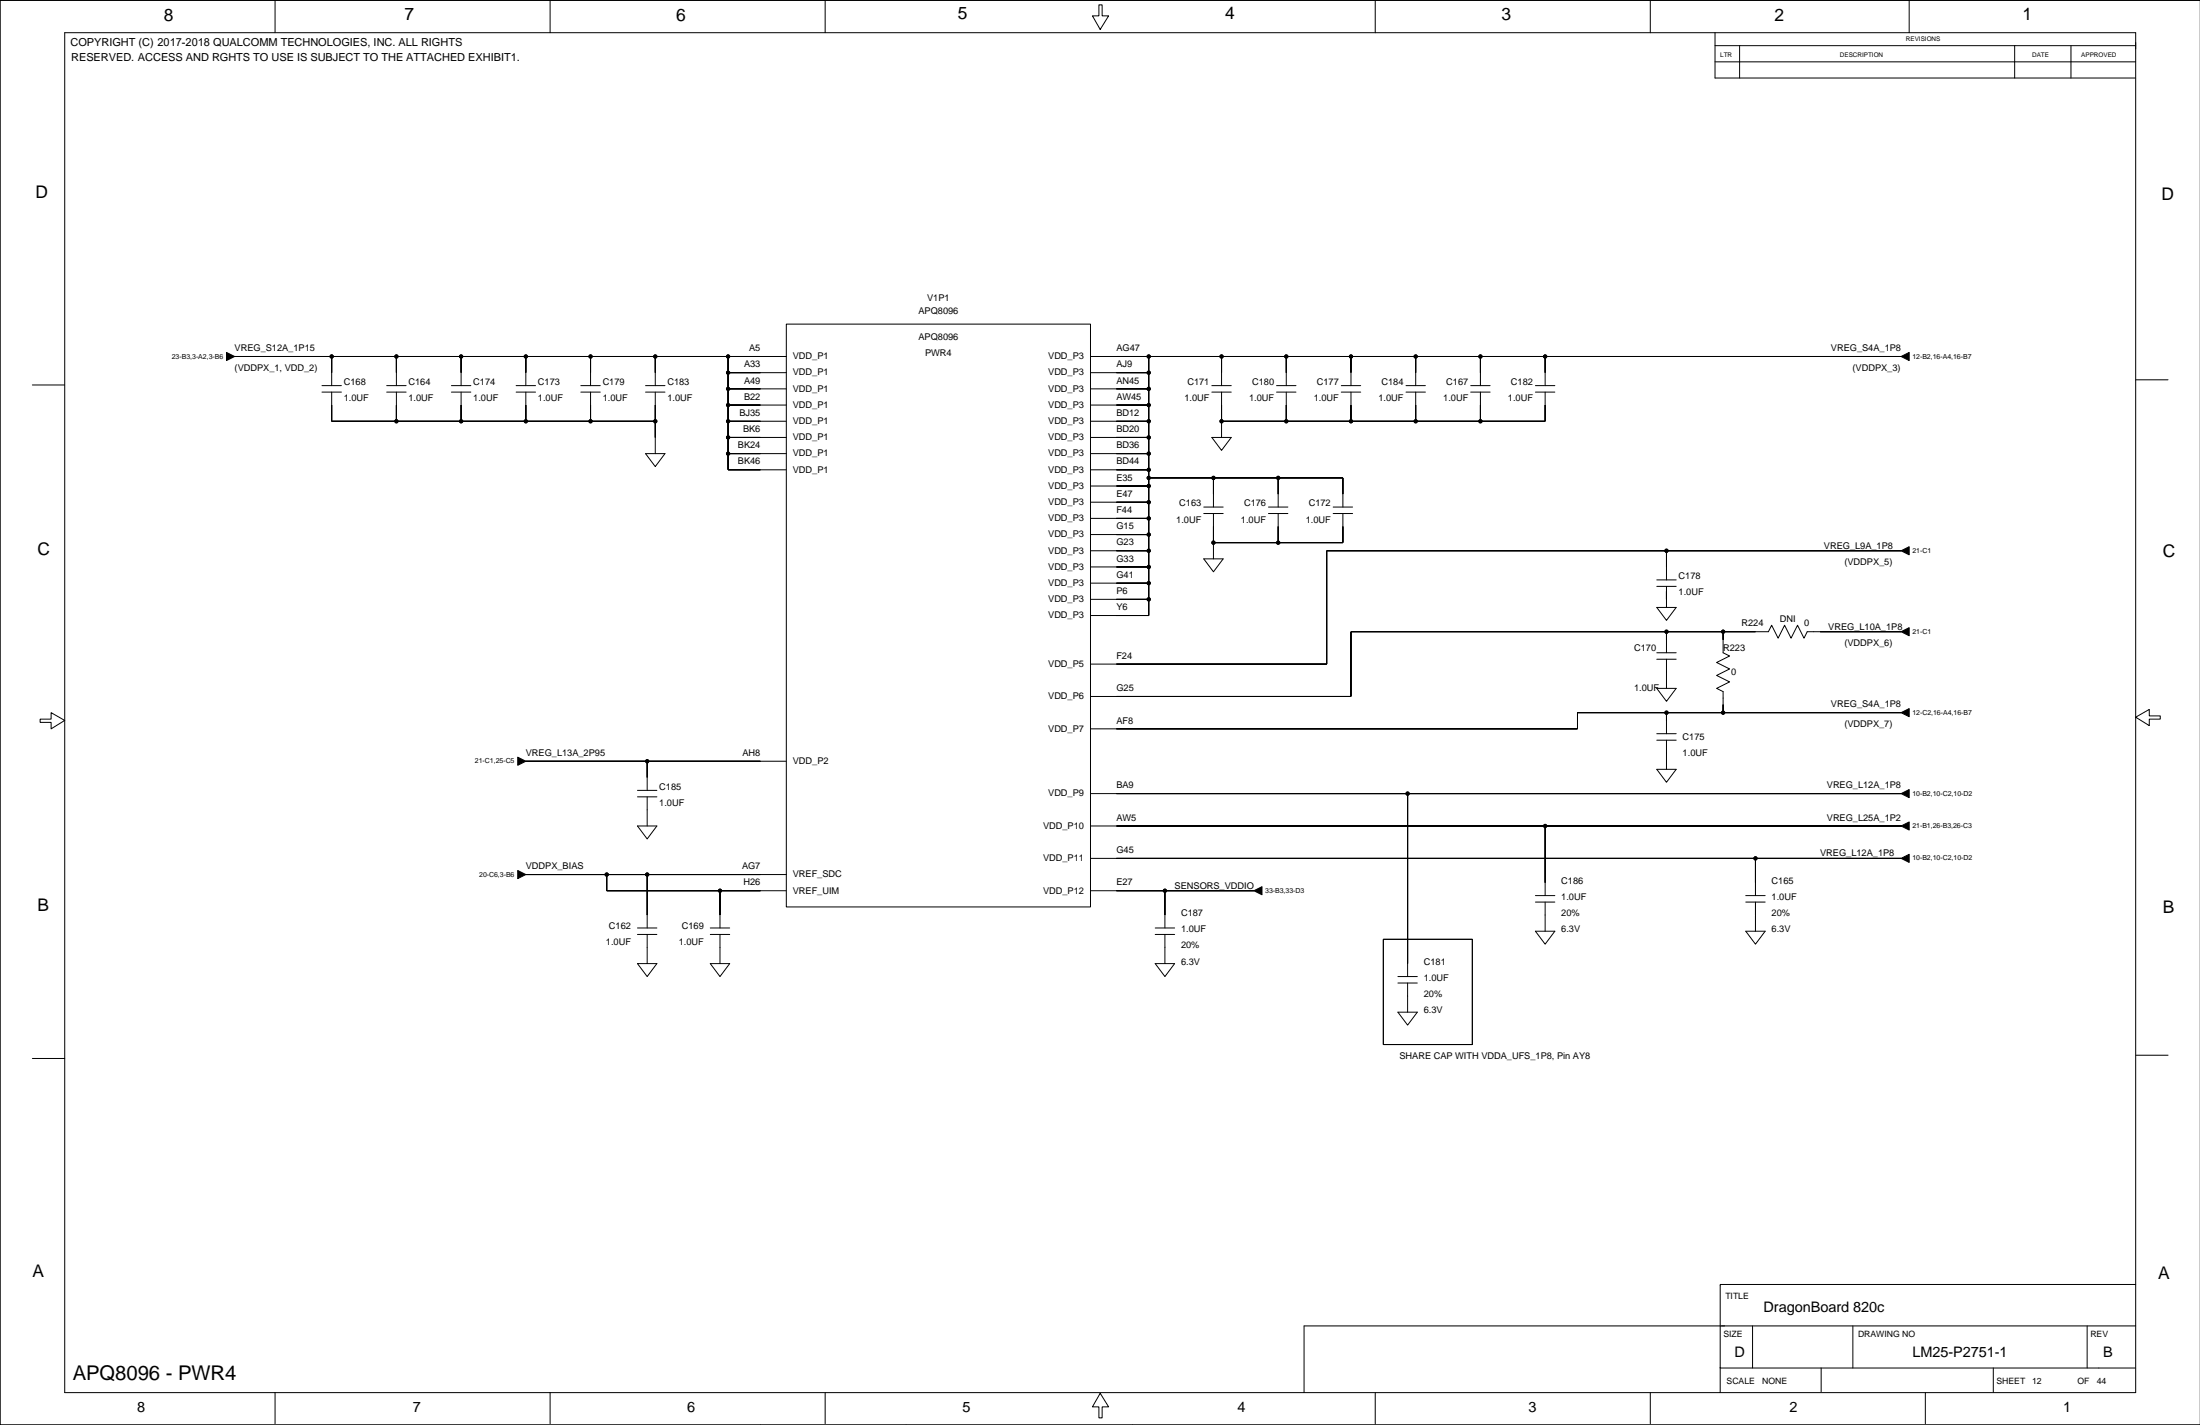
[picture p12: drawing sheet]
<svg xmlns="http://www.w3.org/2000/svg" width="863mm" height="559mm" viewBox="0 0 863 559" stroke-linecap="round" stroke-linejoin="round" font-family="sans-serif">
<g fill="none" stroke="#000" stroke-width=".39">
<path d="M25.4 12.8h812.6v533.3h-812.6zM107.9 .1v12.7M215.9 .1v12.7M323.8 .1v12.7M431.2 1.9h1.3v4.3h2.5l-3.3 5.4-3-5.4h2.5zM539.6 .1v12.7M647.6 .1v12.7M672.9 12.8v17.8h165.1M672.9 17.9h165.1M682.6 17.9v12.7M749.1 .1v12.7M790.5 17.9v12.7"/>
<path d="M812.6 17.9v12.7M672.9 24.3h165.1M92.1 139.8h216.4M92.1 139.8h.1M130.1 139.8v11.4M155.5 139.8v11.4M180.9 139.8v11.4M206.3 139.8v11.4M231.7 139.8v11.4M257.1 139.8v11.4M285.7 139.8v44.4h22.8M308.5 127.1h119.4v228.5h-119.4z"/>
<path d="M427.9 139.8h318.1M450.7 139.8v101.6h-22.8M479.3 139.8v11.4M504.7 139.8v11.4M530.1 139.8v11.4M555.5 139.8v11.4M580.9 139.8v11.4M606.3 139.8v11.4M746 139.8h.1M12.7 151h12.7M126.3 153.8h7.7M126.3 151.2h7.7"/>
<path d="M130.1 153.8v11.4h127M151.7 153.8h7.6M151.7 151.2h7.6M155.5 153.8v11.4M177.1 153.8h7.6M177.1 151.2h7.6M180.9 153.8v11.4M202.5 153.8h7.6M202.5 151.2h7.6M206.3 153.8v11.4M227.9 153.8h7.6M227.9 151.2h7.6"/>
<path d="M231.7 153.8v11.4M253.3 153.8h7.6M253.3 151.2h7.6M257.1 153.8v24.1M285.7 146.1h22.8M285.7 152.5h22.8M285.7 158.8h22.8M427.9 146.1h22.8M427.9 152.5h22.8M427.9 158.8h22.8M475.5 153.8h7.6M475.5 151.2h7.6"/>
<path d="M479.3 153.8v17.7M500.9 153.8h7.6M500.9 151.2h7.6M504.7 153.8v11.4M526.3 153.8h7.6M526.3 151.2h7.6M530.1 153.8v11.4M551.7 153.8h7.6M551.7 151.2h7.6M555.5 153.8v11.4M577.1 153.8h7.6M577.1 151.2h7.6"/>
<path d="M580.9 153.8v11.4M602.5 153.8h7.6M602.5 151.2h7.6M606.3 153.8v11.4h-127M838 148.9h12.7M253.3 177.9h7.6l-3.8 5.1zM285.7 171.5h22.8M285.7 177.9h22.8M285.7 165.2h22.8M427.9 171.5h22.8M427.9 177.9h22.8M427.9 165.2h22.8"/>
<path d="M475.5 171.5h7.6l-3.8 5.1zM479.3 165.2h.1M427.9 184.2h22.8M427.9 190.6h22.8M427.9 196.9h22.8M450.7 187.4h76.2v11.4M472.3 198.8h7.7M476.1 187.4v11.4M497.7 198.8h7.6M501.5 187.4v11.4M523.1 198.8h7.6M427.9 216h22.8"/>
<path d="M427.9 203.3h22.8M427.9 209.6h22.8M472.3 219.2h7.7l-3.9 5zM472.3 201.4h7.7M476.1 212.8h.1M476.1 201.4v17.8M497.7 201.4h7.6M501.5 201.4v11.4M523.1 201.4h7.6M526.9 201.4v11.4h-50.8M653.9 216v11.4M746 216h.1"/>
<path d="M746 216h-225.4v44.4h-92.7M427.9 222.3h22.8M427.9 228.7h22.8M427.9 235h22.8M650.1 238.2h7.6l-3.8 5.1zM650.1 229.9h7.6M650.1 227.4h7.6M653.9 229.9v8.3M650.1 258.5h7.6M650.1 256h7.6M653.9 247.7v8.3M653.9 258.5v11.4"/>
<path d="M676.1 247.7v8.3l2.6 1.2-5.1 2.6 5.1 2.5-5.1 2.6 5.1 2.5-5.1 2.5 2.5 1.3v8.3M746 247.7h.1M746 247.7h-36.9l-1.2 2.6-2.6-5.1-2.5 5.1-2.6-5.1-2.5 5.1-2.5-5.1-1.3 2.5h-163.8v25.4h-102.2M650.1 269.9h7.6l-3.8 5.1zM653.9 263.6h.1M653.9 279.5v8.2M746 279.5h.1M746 279.5h-127v6.3h-191.1M15.7 282h4.4v-2.5l5.3 3-5.3 3.3v-2.5h-4.4zM206.3 298.5h.1M206.3 298.5h102.2M253.9 298.5v11.4"/>
<path d="M650.1 290.3h7.6M650.1 287.7h7.6M653.9 295.3h.1M653.9 290.3v11.4M838 281.2l5.3-3v2.5h4.4v1.3h-4.4v2.5zM250.1 312.5h7.7M250.1 309.9h7.7M253.9 317.6h.1M253.9 312.5v11.4M427.9 311.2h318.1M552.3 311.2v71.7M650.1 301.7h7.6l-3.8 5.1z"/>
<path d="M746 311.2h.1M250.1 323.9h7.7l-3.9 5.1zM427.9 323.9h318.1M427.9 336.6h318.1M606.3 323.9v27.3M688.8 336.6v14.6M746 323.9h.1M746 336.6h.1M206.3 342.9h.1M206.3 342.9h102.2M238.1 342.9v6.4h70.4M253.9 342.9v21"/>
<path d="M282.5 349.3v14.6M427.9 349.3h64.1M457.1 349.3v14.6M492 349.3h.1M602.5 353.7h7.6M602.5 351.2h7.6M606.3 358.8h.1M606.3 353.7v11.5M685 353.7h7.6M685 351.2h7.6M688.8 358.8h.1M688.8 353.7v11.5"/>
<path d="M250.1 377.9h7.7l-3.9 5zM250.1 366.4h7.7M250.1 363.9h7.7M253.9 371.5h.1M253.9 366.4v11.5M278.7 377.9h7.6l-3.8 5zM278.7 366.4h7.6M278.7 363.9h7.6M282.5 371.5h.1M282.5 366.4v11.5M453.3 377.9h7.6l-3.8 5zM453.3 366.4h7.6"/>
<path d="M453.3 363.9h7.6M457.1 371.5h.1M457.1 366.4v11.5M542.8 368.3h34.9v41.3h-34.9zM602.5 365.2h7.6l-3.8 5zM685 365.2h7.6l-3.8 5zM548.5 396.9h7.6l-3.8 5.1zM548.5 385.5h7.6M548.5 382.9h7.6M552.3 390.6h.1M552.3 385.5v11.4M12.7 415.1h12.7"/>
<path d="M838 413.8h12.7M687.7 519.9v16.6M727 519.9v16.6M819 519.9v16.6M838 503.7h-163v42.4M838 519.9h-326.3v26.2M675 536.5h163M714.6 536.5v9.3M782.1 536.5v9.3M107.9 546.1v12.2M215.9 546.1v12.2M298.4 558.8h.1"/>
<path d="M323.8 546.1v12.2M355.5 558.8h.1M431.7 546.4l3.3 5.3h-2.5v4.3h-1.3v-4.3h-2.5zM444.4 558.8h.1M539.6 546.1v12.2M539.6 558.8h.1M647.6 546.1v12.2M755.5 546.1v12.2M863.3 558.8h-863.3v-558.7h863.3h-863.3v558.7"/>
<circle cx="130.1" cy="139.8" r=".63"/>
<circle cx="155.5" cy="139.8" r=".63"/>
<circle cx="180.9" cy="139.8" r=".63"/>
<circle cx="206.3" cy="139.8" r=".63"/>
<circle cx="231.7" cy="139.8" r=".63"/>
<circle cx="257.1" cy="139.8" r=".63"/>
<circle cx="285.7" cy="139.8" r=".63"/>
<circle cx="450.7" cy="139.8" r=".63"/>
<circle cx="479.3" cy="139.8" r=".63"/>
<circle cx="504.7" cy="139.8" r=".63"/>
<circle cx="530.1" cy="139.8" r=".63"/>
<circle cx="555.5" cy="139.8" r=".63"/>
<circle cx="580.9" cy="139.8" r=".63"/>
<circle cx="606.3" cy="139.8" r=".63"/>
<circle cx="285.7" cy="146.1" r=".63"/>
<circle cx="285.7" cy="158.8" r=".63"/>
<circle cx="285.7" cy="152.5" r=".63"/>
<circle cx="450.7" cy="146.1" r=".63"/>
<circle cx="450.7" cy="152.5" r=".63"/>
<circle cx="450.7" cy="158.8" r=".63"/>
<circle cx="155.5" cy="165.2" r=".63"/>
<circle cx="180.9" cy="165.2" r=".63"/>
<circle cx="206.3" cy="165.2" r=".63"/>
<circle cx="231.7" cy="165.2" r=".63"/>
<circle cx="257.1" cy="165.2" r=".63"/>
<circle cx="285.7" cy="177.9" r=".63"/>
<circle cx="285.7" cy="165.2" r=".63"/>
<circle cx="285.7" cy="171.5" r=".63"/>
<circle cx="450.7" cy="177.9" r=".63"/>
<circle cx="450.7" cy="171.5" r=".63"/>
<circle cx="450.7" cy="165.2" r=".63"/>
<circle cx="479.3" cy="165.2" r=".63"/>
<circle cx="504.7" cy="165.2" r=".63"/>
<circle cx="530.1" cy="165.2" r=".63"/>
<circle cx="555.5" cy="165.2" r=".63"/>
<circle cx="580.9" cy="165.2" r=".63"/>
<circle cx="450.7" cy="184.2" r=".63"/>
<circle cx="450.7" cy="187.4" r=".63"/>
<circle cx="450.7" cy="190.6" r=".63"/>
<circle cx="450.7" cy="196.9" r=".63"/>
<circle cx="476.1" cy="187.4" r=".63"/>
<circle cx="501.5" cy="187.4" r=".63"/>
<circle cx="450.7" cy="203.3" r=".63"/>
<circle cx="450.7" cy="209.6" r=".63"/>
<circle cx="450.7" cy="216" r=".63"/>
<circle cx="476.1" cy="212.8" r=".63"/>
<circle cx="501.5" cy="212.8" r=".63"/>
<circle cx="653.9" cy="216" r=".63"/>
<circle cx="450.7" cy="222.3" r=".63"/>
<circle cx="450.7" cy="228.7" r=".63"/>
<circle cx="450.7" cy="235" r=".63"/>
<circle cx="653.9" cy="247.7" r=".63"/>
<circle cx="676.1" cy="247.7" r=".63"/>
<circle cx="653.9" cy="279.5" r=".63"/>
<circle cx="676.1" cy="279.5" r=".63"/>
<circle cx="253.9" cy="298.5" r=".63"/>
<circle cx="552.3" cy="311.2" r=".63"/>
<circle cx="606.3" cy="323.9" r=".63"/>
<circle cx="688.8" cy="336.6" r=".63"/>
<circle cx="238.1" cy="342.9" r=".63"/>
<circle cx="253.9" cy="342.9" r=".63"/>
<circle cx="282.5" cy="349.3" r=".63"/>
<circle cx="457.1" cy="349.3" r=".63"/>
</g>
<g fill="#000" stroke="#000" stroke-width=".39">
<path d="M88.9 138.2l3.2 1.6-3.2 1.6z" fill-rule="evenodd"/>
<path d="M92.1 139.8h38z" fill-rule="evenodd"/>
<path d="M130.1 139.8v6.3z" fill-rule="evenodd"/>
<path d="M155.5 139.8v6.3z" fill-rule="evenodd"/>
<path d="M130.1 139.8h25.4z" fill-rule="evenodd"/>
<path d="M180.9 139.8v6.3z" fill-rule="evenodd"/>
<path d="M155.5 139.8h25.4z" fill-rule="evenodd"/>
<path d="M206.3 139.8v6.3z" fill-rule="evenodd"/>
<path d="M180.9 139.8h25.4z" fill-rule="evenodd"/>
<path d="M231.7 139.8v6.3z" fill-rule="evenodd"/>
<path d="M206.3 139.8h25.4z" fill-rule="evenodd"/>
<path d="M257.1 139.8v6.3z" fill-rule="evenodd"/>
<path d="M231.7 139.8h25.4z" fill-rule="evenodd"/>
<path d="M285.7 139.8v6.3z" fill-rule="evenodd"/>
<path d="M257.1 139.8h28.6z" fill-rule="evenodd"/>
<path d="M285.7 139.8h12.7z" fill-rule="evenodd"/>
<path d="M438.1 139.8h12.6z" fill-rule="evenodd"/>
<path d="M450.7 139.8v6.3z" fill-rule="evenodd"/>
<path d="M479.3 139.8v6.3z" fill-rule="evenodd"/>
<path d="M450.7 139.8h28.6z" fill-rule="evenodd"/>
<path d="M504.7 139.8v6.3z" fill-rule="evenodd"/>
<path d="M479.3 139.8h25.4z" fill-rule="evenodd"/>
<path d="M530.1 139.8v6.3z" fill-rule="evenodd"/>
<path d="M504.7 139.8h25.4z" fill-rule="evenodd"/>
<path d="M555.5 139.8v6.3z" fill-rule="evenodd"/>
<path d="M530.1 139.8h25.4z" fill-rule="evenodd"/>
<path d="M580.9 139.8v6.3z" fill-rule="evenodd"/>
<path d="M555.5 139.8h25.4z" fill-rule="evenodd"/>
<path d="M606.3 139.8v6.3z" fill-rule="evenodd"/>
<path d="M580.9 139.8h25.4z" fill-rule="evenodd"/>
<path d="M606.3 139.8h139.7z" fill-rule="evenodd"/>
<path d="M746 139.8l3.1-1.6v3.2z" fill-rule="evenodd"/>
<path d="M130.1 158.8v6.4z" fill-rule="evenodd"/>
<path d="M155.5 158.8v6.4z" fill-rule="evenodd"/>
<path d="M180.9 158.8v6.4z" fill-rule="evenodd"/>
<path d="M206.3 158.8v6.4z" fill-rule="evenodd"/>
<path d="M231.7 158.8v6.4z" fill-rule="evenodd"/>
<path d="M257.1 158.8v6.4z" fill-rule="evenodd"/>
<path d="M285.7 158.8v6.4z" fill-rule="evenodd"/>
<path d="M285.7 152.5v6.3z" fill-rule="evenodd"/>
<path d="M285.7 146.1v6.4z" fill-rule="evenodd"/>
<path d="M285.7 158.8h12.7z" fill-rule="evenodd"/>
<path d="M285.7 152.5h12.7z" fill-rule="evenodd"/>
<path d="M285.7 146.1h12.7z" fill-rule="evenodd"/>
<path d="M438.1 146.1h12.6z" fill-rule="evenodd"/>
<path d="M438.1 152.5h12.6z" fill-rule="evenodd"/>
<path d="M438.1 158.8h12.6z" fill-rule="evenodd"/>
<path d="M450.7 146.1v6.4z" fill-rule="evenodd"/>
<path d="M450.7 152.5v6.3z" fill-rule="evenodd"/>
<path d="M450.7 158.8v6.4z" fill-rule="evenodd"/>
<path d="M479.3 158.8v6.4z" fill-rule="evenodd"/>
<path d="M504.7 158.8v6.4z" fill-rule="evenodd"/>
<path d="M530.1 158.8v6.4z" fill-rule="evenodd"/>
<path d="M555.5 158.8v6.4z" fill-rule="evenodd"/>
<path d="M580.9 158.8v6.4z" fill-rule="evenodd"/>
<path d="M606.3 158.8v6.4z" fill-rule="evenodd"/>
<path d="M130.1 165.2h25.4z" fill-rule="evenodd"/>
<path d="M155.5 165.2h25.4z" fill-rule="evenodd"/>
<path d="M180.9 165.2h25.4z" fill-rule="evenodd"/>
<path d="M206.3 165.2h25.4z" fill-rule="evenodd"/>
<path d="M257.1 165.2v6.3z" fill-rule="evenodd"/>
<path d="M231.7 165.2h25.4z" fill-rule="evenodd"/>
<path d="M285.7 177.9v6.3z" fill-rule="evenodd"/>
<path d="M285.7 171.5v6.4z" fill-rule="evenodd"/>
<path d="M285.7 165.2v6.3z" fill-rule="evenodd"/>
<path d="M285.7 177.9h12.7z" fill-rule="evenodd"/>
<path d="M285.7 171.5h12.7z" fill-rule="evenodd"/>
<path d="M285.7 165.2h12.7z" fill-rule="evenodd"/>
<path d="M438.1 165.2h12.6z" fill-rule="evenodd"/>
<path d="M438.1 171.5h12.6z" fill-rule="evenodd"/>
<path d="M438.1 177.9h12.6z" fill-rule="evenodd"/>
<path d="M450.7 165.2v6.3z" fill-rule="evenodd"/>
<path d="M450.7 171.5v6.4z" fill-rule="evenodd"/>
<path d="M450.7 177.9v6.3z" fill-rule="evenodd"/>
<path d="M479.3 165.2h25.4z" fill-rule="evenodd"/>
<path d="M504.7 165.2h25.4z" fill-rule="evenodd"/>
<path d="M530.1 165.2h25.4z" fill-rule="evenodd"/>
<path d="M555.5 165.2h25.4z" fill-rule="evenodd"/>
<path d="M580.9 165.2h25.4z" fill-rule="evenodd"/>
<path d="M285.7 184.2h12.7z" fill-rule="evenodd"/>
<path d="M438.1 184.2h12.6z" fill-rule="evenodd"/>
<path d="M438.1 190.6h12.6z" fill-rule="evenodd"/>
<path d="M438.1 196.9h12.6z" fill-rule="evenodd"/>
<path d="M450.7 184.2v3.2z" fill-rule="evenodd"/>
<path d="M450.7 187.4v3.2z" fill-rule="evenodd"/>
<path d="M450.7 190.6v6.3z" fill-rule="evenodd"/>
<path d="M450.7 196.9v6.4z" fill-rule="evenodd"/>
<path d="M476.1 187.4v6.4z" fill-rule="evenodd"/>
<path d="M450.7 187.4h25.4z" fill-rule="evenodd"/>
<path d="M501.5 187.4v6.4z" fill-rule="evenodd"/>
<path d="M476.1 187.4h25.4z" fill-rule="evenodd"/>
<path d="M526.9 187.4v6.4z" fill-rule="evenodd"/>
<path d="M501.5 187.4h25.4z" fill-rule="evenodd"/>
<path d="M438.1 203.3h12.6z" fill-rule="evenodd"/>
<path d="M438.1 209.6h12.6z" fill-rule="evenodd"/>
<path d="M438.1 216h12.6z" fill-rule="evenodd"/>
<path d="M450.7 203.3v6.3z" fill-rule="evenodd"/>
<path d="M450.7 209.6v6.4z" fill-rule="evenodd"/>
<path d="M450.7 216v6.3z" fill-rule="evenodd"/>
<path d="M476.1 206.5v6.3z" fill-rule="evenodd"/>
<path d="M476.1 212.8h25.4z" fill-rule="evenodd"/>
<path d="M501.5 206.5v6.3z" fill-rule="evenodd"/>
<path d="M520.6 216v44.4z" fill-rule="evenodd"/>
<path d="M501.5 212.8h25.4z" fill-rule="evenodd"/>
<path d="M526.9 206.5v6.3z" fill-rule="evenodd"/>
<path d="M520.6 216h133.3z" fill-rule="evenodd"/>
<path d="M653.9 216v6.3z" fill-rule="evenodd"/>
<path d="M653.9 216h92.1z" fill-rule="evenodd"/>
<path d="M746 216l3.1-1.6v3.2z" fill-rule="evenodd"/>
<path d="M438.1 222.3h12.6z" fill-rule="evenodd"/>
<path d="M438.1 228.7h12.6z" fill-rule="evenodd"/>
<path d="M438.1 235h12.6z" fill-rule="evenodd"/>
<path d="M450.7 235v6.4z" fill-rule="evenodd"/>
<path d="M450.7 222.3v6.4z" fill-rule="evenodd"/>
<path d="M450.7 228.7v6.3z" fill-rule="evenodd"/>
<path d="M653.9 231.8v3.2z" fill-rule="evenodd"/>
<path d="M438.1 241.4h12.6z" fill-rule="evenodd"/>
<path d="M530.1 247.7v25.4z" fill-rule="evenodd"/>
<path d="M653.9 247.7v3.2z" fill-rule="evenodd"/>
<path d="M530.1 247.7h123.8z" fill-rule="evenodd"/>
<path d="M676.1 247.7v3.2z" fill-rule="evenodd"/>
<path d="M653.9 247.7h22.2z" fill-rule="evenodd"/>
<path d="M676.1 247.7h12.7z" fill-rule="evenodd"/>
<path d="M714.2 247.7h31.8z" fill-rule="evenodd"/>
<path d="M746 247.7l3.1-1.6v3.2z" fill-rule="evenodd"/>
<path d="M438.1 260.4h82.5z" fill-rule="evenodd"/>
<path d="M438.1 273.1h92z" fill-rule="evenodd"/>
<path d="M619 279.5v6.3z" fill-rule="evenodd"/>
<path d="M653.9 279.5v3.1z" fill-rule="evenodd"/>
<path d="M619 279.5h34.9z" fill-rule="evenodd"/>
<path d="M676.1 276.3v3.2z" fill-rule="evenodd"/>
<path d="M653.9 279.5h22.2z" fill-rule="evenodd"/>
<path d="M676.1 279.5h69.9z" fill-rule="evenodd"/>
<path d="M746 279.5l3.1-1.6v3.2z" fill-rule="evenodd"/>
<path d="M203.2 296.9l3.1 1.6-3.1 1.6z" fill-rule="evenodd"/>
<path d="M253.9 298.5v6.4z" fill-rule="evenodd"/>
<path d="M206.3 298.5h47.6z" fill-rule="evenodd"/>
<path d="M253.9 298.5h44.5z" fill-rule="evenodd"/>
<path d="M438.1 285.8h180.9z" fill-rule="evenodd"/>
<path d="M438.1 311.2h114.2z" fill-rule="evenodd"/>
<path d="M552.3 311.2v66.7z" fill-rule="evenodd"/>
<path d="M552.3 311.2h193.7z" fill-rule="evenodd"/>
<path d="M746 311.2l3.1-1.6v3.2z" fill-rule="evenodd"/>
<path d="M438.1 323.9h168.2z" fill-rule="evenodd"/>
<path d="M606.3 323.9v22.2z" fill-rule="evenodd"/>
<path d="M438.1 336.6h250.7z" fill-rule="evenodd"/>
<path d="M688.8 336.6v9.5z" fill-rule="evenodd"/>
<path d="M688.8 336.6h57.2z" fill-rule="evenodd"/>
<path d="M606.3 323.9h139.7z" fill-rule="evenodd"/>
<path d="M746 323.9l3.1-1.6v3.2z" fill-rule="evenodd"/>
<path d="M746 336.6l3.1-1.6v3.2z" fill-rule="evenodd"/>
<path d="M203.2 341.4l3.1 1.5-3.1 1.6z" fill-rule="evenodd"/>
<path d="M206.3 342.9h31.8z" fill-rule="evenodd"/>
<path d="M238.1 342.9v6.4z" fill-rule="evenodd"/>
<path d="M238.1 342.9h15.8z" fill-rule="evenodd"/>
<path d="M253.9 342.9v15.9z" fill-rule="evenodd"/>
<path d="M282.5 349.3v9.5z" fill-rule="evenodd"/>
<path d="M238.1 349.3h44.4z" fill-rule="evenodd"/>
<path d="M282.5 349.3h15.9z" fill-rule="evenodd"/>
<path d="M253.9 342.9h44.5z" fill-rule="evenodd"/>
<path d="M438.1 349.3h19z" fill-rule="evenodd"/>
<path d="M457.1 349.3v9.5z" fill-rule="evenodd"/>
<path d="M457.1 349.3h34.9z" fill-rule="evenodd"/>
<path d="M492 349.3l3.2-1.6v3.2z" fill-rule="evenodd"/>
<circle cx="130.1" cy="139.8" r=".63"/>
<circle cx="155.5" cy="139.8" r=".63"/>
<circle cx="180.9" cy="139.8" r=".63"/>
<circle cx="206.3" cy="139.8" r=".63"/>
<circle cx="231.7" cy="139.8" r=".63"/>
<circle cx="257.1" cy="139.8" r=".63"/>
<circle cx="285.7" cy="139.8" r=".63"/>
<circle cx="450.7" cy="139.8" r=".63"/>
<circle cx="479.3" cy="139.8" r=".63"/>
<circle cx="504.7" cy="139.8" r=".63"/>
<circle cx="530.1" cy="139.8" r=".63"/>
<circle cx="555.5" cy="139.8" r=".63"/>
<circle cx="580.9" cy="139.8" r=".63"/>
<circle cx="606.3" cy="139.8" r=".63"/>
<circle cx="285.7" cy="146.1" r=".63"/>
<circle cx="285.7" cy="158.8" r=".63"/>
<circle cx="285.7" cy="152.5" r=".63"/>
<circle cx="450.7" cy="146.1" r=".63"/>
<circle cx="450.7" cy="152.5" r=".63"/>
<circle cx="450.7" cy="158.8" r=".63"/>
<circle cx="155.5" cy="165.2" r=".63"/>
<circle cx="180.9" cy="165.2" r=".63"/>
<circle cx="206.3" cy="165.2" r=".63"/>
<circle cx="231.7" cy="165.2" r=".63"/>
<circle cx="257.1" cy="165.2" r=".63"/>
<circle cx="285.7" cy="177.9" r=".63"/>
<circle cx="285.7" cy="165.2" r=".63"/>
<circle cx="285.7" cy="171.5" r=".63"/>
<circle cx="450.7" cy="177.9" r=".63"/>
<circle cx="450.7" cy="171.5" r=".63"/>
<circle cx="450.7" cy="165.2" r=".63"/>
<circle cx="479.3" cy="165.2" r=".63"/>
<circle cx="504.7" cy="165.2" r=".63"/>
<circle cx="530.1" cy="165.2" r=".63"/>
<circle cx="555.5" cy="165.2" r=".63"/>
<circle cx="580.9" cy="165.2" r=".63"/>
<circle cx="450.7" cy="184.2" r=".63"/>
<circle cx="450.7" cy="187.4" r=".63"/>
<circle cx="450.7" cy="190.6" r=".63"/>
<circle cx="450.7" cy="196.9" r=".63"/>
<circle cx="476.1" cy="187.4" r=".63"/>
<circle cx="501.5" cy="187.4" r=".63"/>
<circle cx="450.7" cy="203.3" r=".63"/>
<circle cx="450.7" cy="209.6" r=".63"/>
<circle cx="450.7" cy="216" r=".63"/>
<circle cx="476.1" cy="212.8" r=".63"/>
<circle cx="501.5" cy="212.8" r=".63"/>
<circle cx="653.9" cy="216" r=".63"/>
<circle cx="450.7" cy="222.3" r=".63"/>
<circle cx="450.7" cy="228.7" r=".63"/>
<circle cx="450.7" cy="235" r=".63"/>
<circle cx="653.9" cy="247.7" r=".63"/>
<circle cx="676.1" cy="247.7" r=".63"/>
<circle cx="653.9" cy="279.5" r=".63"/>
<circle cx="676.1" cy="279.5" r=".63"/>
<circle cx="253.9" cy="298.5" r=".63"/>
<circle cx="552.3" cy="311.2" r=".63"/>
<circle cx="606.3" cy="323.9" r=".63"/>
<circle cx="688.8" cy="336.6" r=".63"/>
<circle cx="238.1" cy="342.9" r=".63"/>
<circle cx="253.9" cy="342.9" r=".63"/>
<circle cx="282.5" cy="349.3" r=".63"/>
<circle cx="457.1" cy="349.3" r=".63"/>
</g>
<text font-size="8" x="28.6" y="541.1">APQ8096 - PWR4</text>
<g font-size="6.8">
<text x="64.2" y="8.2">8</text>
<text x="158.7" y="8">7</text>
<text x="265.4" y="8.2">6</text>
<text x="375.8" y="7.5">5</text>
<text x="480.7" y="7.5">4</text>
<text x="589.1" y="8">3</text>
<text x="696.3" y="8.2">2</text>
<text x="793.6" y="8">1</text>
<text x="14" y="77.8">D</text>
<text x="848.2" y="78.6">D</text>
<text x="14.7" y="217.5">C</text>
<text x="848.7" y="218.2">C</text>
<text x="14.7" y="357.1">B</text>
<text x="848.7" y="357.9">B</text>
<text x="12.7" y="500.6">A</text>
<text x="846.9" y="501.4">A</text>
</g>
<g font-size="5.7">
<text x="692" y="514.3">DragonBoard 820c</text>
<text x="680.6" y="532.1">D</text>
<text x="750.4" y="532.1">LM25-P2751-1</text>
<text x="825.3" y="532.1">B</text>
<text x="53.8" y="553.7">8</text>
<text x="162" y="553.7">7</text>
<text x="269.7" y="553.7">6</text>
<text x="377.6" y="553.7">5</text>
<text x="485.5" y="553.7">4</text>
<text x="599.8" y="553.7">3</text>
<text x="702.1" y="553.7">2</text>
<text x="809.6" y="553.7">1</text>
</g>
<g font-size="4.3">
<text x="27.7" y="18">COPYRIGHT (C) 2017-2018 QUALCOMM TECHNOLOGIES, INC. ALL RIGHTS</text>
<text x="27.9" y="24.1">RESERVED. ACCESS AND RGHTS TO USE IS SUBJECT TO THE ATTACHED EXHIBIT1.</text>
</g>
<g font-size="3.6">
<text x="363.8" y="118">V1P1</text>
<text x="360.4" y="123.1">APQ8096</text>
<text x="92.1" y="137.7">VREG_S12A_1P15</text>
<text x="294" y="137.7">A5</text>
<text x="360.4" y="133.3">APQ8096</text>
<text x="438.1" y="137.7">AG47</text>
<text x="718.5" y="137.7">VREG_S4A_1P8</text>
<text x="311.1" y="140.9">VDD_P1</text>
<text x="363" y="139.6">PWR4</text>
<text x="411.3" y="140.9">VDD_P3</text>
<text x="92.1" y="145.3">(VDDPX_1, VDD_2)</text>
<text x="292" y="144">A33</text>
<text x="311.1" y="147.2">VDD_P1</text>
<text x="411.3" y="147.2">VDD_P3</text>
<text x="438.1" y="144">AJ9</text>
<text x="726.9" y="145.3">(VDDPX_3)</text>
<text x="134.9" y="151">C168</text>
<text x="160.3" y="151">C164</text>
<text x="185.7" y="151">C174</text>
<text x="211.1" y="151">C173</text>
<text x="236.5" y="151">C179</text>
<text x="261.9" y="151">C183</text>
<text x="292" y="150.4">A49</text>
<text x="311.1" y="153.6">VDD_P1</text>
<text x="411.3" y="153.6">VDD_P3</text>
<text x="438.1" y="150.4">AN45</text>
<text x="465.9" y="151">C171</text>
<text x="491.3" y="151">C180</text>
<text x="516.7" y="151">C177</text>
<text x="542.1" y="151">C184</text>
<text x="567.5" y="151">C167</text>
<text x="592.9" y="151">C182</text>
<text x="134.9" y="157.3">1.0UF</text>
<text x="160.3" y="157.3">1.0UF</text>
<text x="185.7" y="157.3">1.0UF</text>
<text x="211.1" y="157.3">1.0UF</text>
<text x="236.5" y="157.3">1.0UF</text>
<text x="261.9" y="157.3">1.0UF</text>
<text x="292" y="156.7">B22</text>
<text x="311.1" y="159.9">VDD_P1</text>
<text x="411.3" y="159.9">VDD_P3</text>
<text x="438.1" y="156.7">AW45</text>
<text x="464.7" y="157.3">1.0UF</text>
<text x="490.1" y="157.3">1.0UF</text>
<text x="515.5" y="157.3">1.0UF</text>
<text x="540.9" y="157.3">1.0UF</text>
<text x="566.3" y="157.3">1.0UF</text>
<text x="591.7" y="157.3">1.0UF</text>
<text x="290.2" y="163.1">BJ35</text>
<text x="311.1" y="166.3">VDD_P1</text>
<text x="411.3" y="166.3">VDD_P3</text>
<text x="438.1" y="163.1">BD12</text>
<text x="291.6" y="169.4">BK6</text>
<text x="311.1" y="172.6">VDD_P1</text>
<text x="411.3" y="172.6">VDD_P3</text>
<text x="438.1" y="169.4">BD20</text>
<text x="289.6" y="175.8">BK24</text>
<text x="311.1" y="179">VDD_P1</text>
<text x="411.3" y="179">VDD_P3</text>
<text x="438.1" y="175.8">BD36</text>
<text x="289.6" y="182.1">BK46</text>
<text x="311.1" y="185.3">VDD_P1</text>
<text x="411.3" y="185.3">VDD_P3</text>
<text x="438.1" y="182.1">BD44</text>
<text x="411.3" y="191.7">VDD_P3</text>
<text x="438.1" y="188.5">E35</text>
<text x="438.1" y="194.8">E47</text>
<text x="411.3" y="198">VDD_P3</text>
<text x="438.1" y="201.2">F44</text>
<text x="462.7" y="198.6">C163</text>
<text x="488.1" y="198.6">C176</text>
<text x="513.5" y="198.6">C172</text>
<text x="411.3" y="204.4">VDD_P3</text>
<text x="438.1" y="207.5">G15</text>
<text x="461.5" y="204.9">1.0UF</text>
<text x="486.9" y="204.9">1.0UF</text>
<text x="512.3" y="204.9">1.0UF</text>
<text x="411.3" y="210.7">VDD_P3</text>
<text x="438.1" y="213.9">G23</text>
<text x="715.7" y="215.2">VREG_L9A_1P8</text>
<text x="411.3" y="217.1">VDD_P3</text>
<text x="438.1" y="220.2">G33</text>
<text x="723.7" y="221.5">(VDDPX_5)</text>
<text x="411.3" y="223.4">VDD_P3</text>
<text x="438.1" y="226.6">G41</text>
<text x="658.7" y="227.2">C178</text>
<text x="411.3" y="229.8">VDD_P3</text>
<text x="438.1" y="232.9">P6</text>
<text x="658.7" y="233.5">1.0UF</text>
<text x="411.3" y="236.1">VDD_P3</text>
<text x="438.1" y="239.3">Y6</text>
<text x="411.3" y="242.5">VDD_P3</text>
<text x="683.4" y="245.6">R224</text>
<text x="698.3" y="243.7">DNI</text>
<text x="707.9" y="245.6">0</text>
<text x="717.4" y="246.9">VREG_L10A_1P8</text>
<text x="641.2" y="255.2">C170</text>
<text x="676.1" y="255.2">R223</text>
<text x="723.7" y="253.2">(VDDPX_6)</text>
<text x="411.3" y="261.5">VDD_P5</text>
<text x="438.1" y="258.3">F24</text>
<text x="679.3" y="264.7">0</text>
<text x="411.3" y="274.2">VDD_P6</text>
<text x="438.1" y="271">G25</text>
<text x="641.2" y="271">1.0UF</text>
<text x="718.5" y="277.4">VREG_S4A_1P8</text>
<text x="411.3" y="286.9">VDD_P7</text>
<text x="438.1" y="283.7">AF8</text>
<text x="723.7" y="285">(VDDPX_7)</text>
<text x="660.2" y="290.1">C175</text>
<text x="206.3" y="296.4">VREG_L13A_2P95</text>
<text x="291.4" y="296.4">AH8</text>
<text x="311.1" y="299.6">VDD_P2</text>
<text x="660.2" y="296.4">1.0UF</text>
<text x="258.7" y="309.7">C185</text>
<text x="438.1" y="309.1">BA9</text>
<text x="716.8" y="309.1">VREG_L12A_1P8</text>
<text x="258.7" y="316">1.0UF</text>
<text x="411.3" y="312.3">VDD_P9</text>
<text x="438.1" y="321.8">AW5</text>
<text x="716.8" y="321.8">VREG_L25A_1P2</text>
<text x="409.3" y="325">VDD_P10</text>
<text x="438.1" y="334.5">G45</text>
<text x="714.2" y="335.8">VREG_L12A_1P8</text>
<text x="206.3" y="340.9">VDDPX_BIAS</text>
<text x="291.2" y="340.9">AG7</text>
<text x="409.3" y="337.7">VDD_P11</text>
<text x="291.8" y="347.2">H26</text>
<text x="311.1" y="344">VREF_SDC</text>
<text x="438.1" y="347.2">E27</text>
<text x="612.6" y="346.5">C186</text>
<text x="695.2" y="346.5">C165</text>
<text x="311.1" y="350.4">VREF_UIM</text>
<text x="409.3" y="350.4">VDD_P12</text>
<text x="460.9" y="348.5">SENSORS_VDDIO</text>
<text x="612.6" y="352.9">1.0UF</text>
<text x="695.2" y="352.9">1.0UF</text>
<text x="463.4" y="359.2">C187</text>
<text x="612.6" y="359.2">20%</text>
<text x="695.2" y="359.2">20%</text>
<text x="239" y="364.3">C162</text>
<text x="267.5" y="364.3">C169</text>
<text x="463.4" y="365.6">1.0UF</text>
<text x="612.6" y="365.6">6.3V</text>
<text x="695.2" y="365.6">6.3V</text>
<text x="237.8" y="370.6">1.0UF</text>
<text x="266.3" y="370.6">1.0UF</text>
<text x="463.4" y="371.9">20%</text>
<text x="463.4" y="378.3">6.3V</text>
<text x="558.7" y="378.3">C181</text>
<text x="558.7" y="384.6">1.0UF</text>
<text x="558.7" y="390.9">20%</text>
<text x="558.7" y="397.3">6.3V</text>
<text x="549.1" y="415.1">SHARE CAP WITH VDDA_UFS_1P8, Pin AY8</text>
</g>
<g font-size="3.4">
<text x="677" y="509.3">TITLE</text>
<text x="676.2" y="524.3">SIZE</text>
<text x="729.1" y="524.3">DRAWING NO</text>
<text x="820.2" y="524.3">REV</text>
<text x="677.5" y="542.6">SCALE</text>
<text x="691.4" y="542.6">NONE</text>
<text x="783.4" y="542.8">SHEET</text>
<text x="797.4" y="542.8">12</text>
<text x="815.2" y="542.8">OF</text>
<text x="822.8" y="542.8">44</text>
</g>
<g font-size="2.7">
<text x="67.4" y="140.6">23-B3,3-A2,3-B6</text>
<text x="750.4" y="140.6">12-B2,16-A4,16-B7</text>
<text x="750.4" y="216.8">21-C1</text>
<text x="750.4" y="248.5">21-C1</text>
<text x="750.4" y="280.3">12-C2,16-A4,16-B7</text>
<text x="186.4" y="299.3">21-C1,25-C5</text>
<text x="750.4" y="312">10-B2,10-C2,10-D2</text>
<text x="750.4" y="324.7">21-B1,26-B3,26-C3</text>
<text x="750.4" y="337.4">10-B2,10-C2,10-D2</text>
<text x="188" y="343.8">20-C6,3-B6</text>
<text x="496.5" y="350.1">33-B3,33-D3</text>
</g>
<g font-size="2.5">
<text x="747.9" y="16.1">REVISIONS</text>
<text x="675" y="22.2">LTR</text>
<text x="722" y="22.2">DESCRIPTION</text>
<text x="797.4" y="22.2">DATE</text>
<text x="816.7" y="22.2">APPROVED</text>
</g>
</svg>
